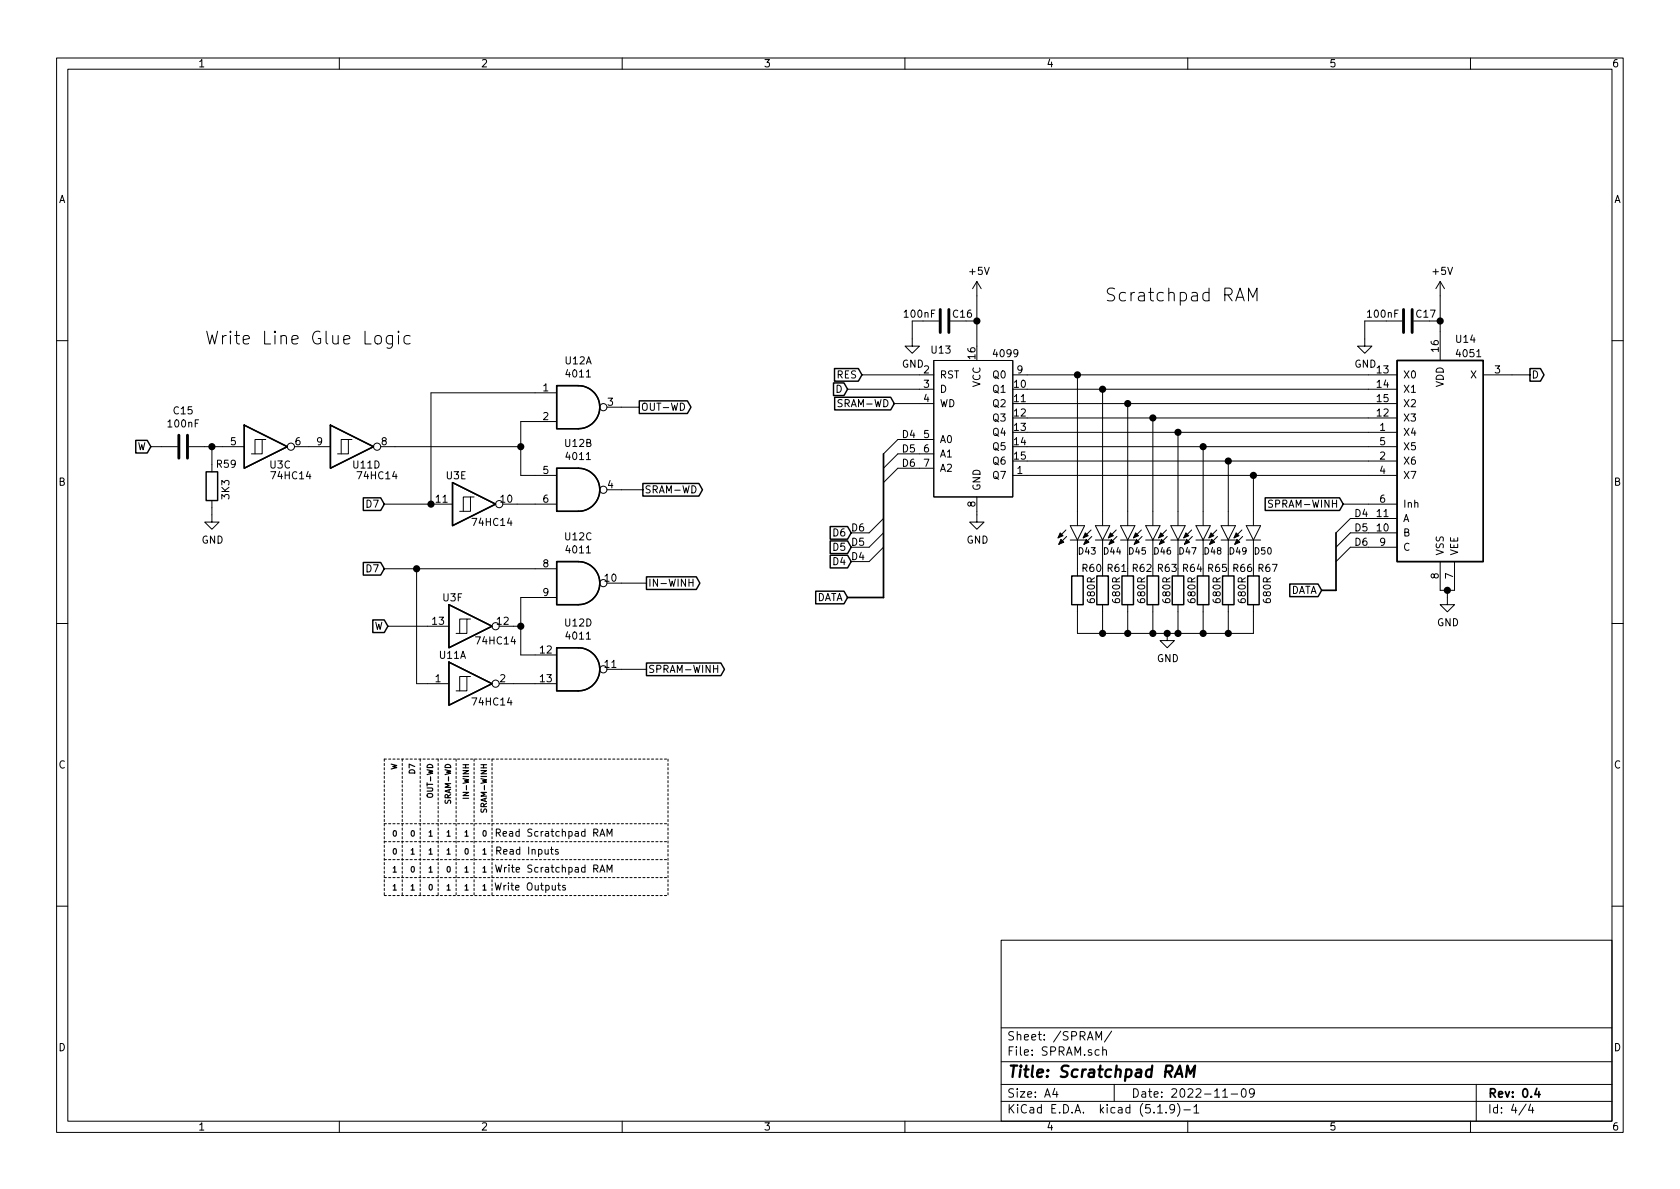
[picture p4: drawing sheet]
<svg xmlns="http://www.w3.org/2000/svg" width="297mm" height="210mm" viewBox="0 0 297 210" stroke-linecap="round" stroke-linejoin="round" font-family="sans-serif">
<g fill="none" stroke="#000" stroke-width=".18">
<path d="M10 10.3h277v189.9h-277zM12 12.2h273v186.1h-273zM60 10.3v1.9M110 10.3v1.9M160 10.3v1.9M210 10.3v1.9M260 10.3v1.9M36.6 58.6l.5 2.2 .4-1.6 .4 1.6 .6-2.2M39.3 59.3v1.5M40 59.3a.59 .59 0 0 0-.7 .5M72.5 59.4a.77 .77 0 0 0-1 .1l-.1 .3 .1 .8a.77 .77 0 0 0 1 .1M161.3 56.8v4.4h1.3l-1.3 1.3-1.3-1.3h1.3"/>
<path d="M163.2 56.8h2.8M170.8 56.8h1.9M172.7 49.8v11.4M172.7 49.8l-.7 1.2M172.7 49.8l.8 1.2M197.1 51.1l-.9-.2a.56 .56 0 0 0-.4 .6 .56 .56 0 0 0 .4 .5 .83 .83 0 0 1 .9 .6 .6 .6 0 0 1-.5 .6l-.8-.1M247.9 56.8h-6.6v4.4h1.3l-1.3 1.3-1.3-1.3h1.3M252.7 56.8h1.9M254.6 49.8v13.9M254.6 49.8l-.7 1.2M254.6 49.8l.8 1.2M10 60.2h2"/>
<path d="M26.7 79h4.7M33.4 79h9.8M37.5 79v4.4M46.4 77.7h-1.3v2.6M47 77.7h-.6v2.6h-2M52.1 79h6.3M61.6 77.7h-1.3v2.6M62.2 77.7h-.6v2.6h-1.9M67.3 79h24.8M98.4 74.5h-6.3v9.6h6.3M98.4 69.5h-22.2v19.6M107.3 72h5.7"/>
<path d="M149.9 68.8h15.2M152.4 66.3h12.7M158.1 71.4h7M165.1 63.7h14v24.2h-14zM165.1 77.7h-6.4l-2.5 2.6M179.1 66.3h67.9M181.6 68.8h65.4M181.6 71.4h65.4M181.6 76.4h65.4M181.6 73.9h65.4M181.6 79h65.4M190.5 66.3v26.7"/>
<path d="M194.9 68.8v24.2M199.4 71.4v21.6M203.8 73.9v19.1M208.3 76.4v16.6M212.7 79v14M262.3 66.3h8.2M285 60.2h2M37.5 88.5v3.8h1.2l-1.2 1.3-1.3-1.3h1.3M67.9 89.1h12.1M83.2 87.9h-1.3v2.5M83.8 87.9h-.6v2.5h-1.9M88.9 89.1h9.5"/>
<path d="M107.3 86.6h6.4M156.2 91.7l-2.5 2.5h-3.2M156.2 94.2l-2.5 2.6h-3.2M156.2 96.8l-2.5 2.5h-3.2M165.1 80.3h-6.4l-2.5 2.5M165.1 82.8h-6.4l-2.5 2.5M172.7 87.9v4.4h1.3l-1.3 1.3-1.3-1.3h1.3M179.1 84.1h67.9M181.6 81.5h65.4M188.5 93.7l-1.4 1.4M188.6 94.9l-1.4 1.4M189.2 95.5h2.6"/>
<path d="M189.2 93h2.6l-1.3 2.5zM190.5 95.5v6.3M192.9 93.7l-1.4 1.4M193 94.9l-1.4 1.4M193.7 95.5h2.5M193.7 93h2.5l-1.3 2.5zM194.9 95.5v6.3M197.4 93.7l-1.4 1.4M197.5 94.9l-1.4 1.4M198.1 95.5h2.6M198.1 93h2.6l-1.3 2.5zM199.4 95.5v6.3"/>
<path d="M201.8 93.7l-1.4 1.4M201.9 94.9l-1.4 1.4M202.6 95.5h2.5M202.6 93h2.5l-1.3 2.5zM203.8 95.5v6.3M206.2 93.7l-1.3 1.4M206.4 94.9l-1.4 1.4M207 95.5h2.5M207 93h2.5l-1.2 2.5zM208.3 95.5v6.3M210.7 93.7l-1.4 1.4M210.8 94.9l-1.4 1.4"/>
<path d="M211.5 95.5h2.5M211.5 93h2.5l-1.3 2.5zM212.7 95.5v6.3M215.1 93.7l-1.4 1.4M215.3 94.9l-1.4 1.4M215.9 95.5h2.5M215.9 93h2.5l-1.2 2.5zM217.2 81.5v11.5M217.2 95.5v6.3M219.6 93.7l-1.4 1.4M219.7 94.9l-1.4 1.4M220.3 95.5h2.6"/>
<path d="M220.3 93h2.6l-1.3 2.5zM221.6 84.1v8.9M221.6 95.5v6.3M225 88.5l-.5-.1-.2 .2v.3l.6 .3 .1 .3-.2 .2h-.5M237.5 89.1h9.5M247 94.2h-8.2l-2.6 2.6M247 91.7h-8.2l-2.6 2.5M247 96.8h-8.2l-2.6 2.5M254.6 99.3v5.1h2.6v-5.1M10 110.3h2M67.9 100.6h30.5M68.6 110.7h10.8"/>
<path d="M73.7 100.6v20.3h5.7M82.5 109.5h-1.2v2.5M82.5 119.6h-1.2v2.6M83.2 109.5h-.7v2.5h-1.9M83.2 119.6h-.7v2.6h-1.9M88.3 110.7h3.8M98.4 105.7h-6.3v10.1h6.3M107.3 103.1h7M107.3 118.4h7M121.8 103h.7M122.5 102.4v1.3M126.2 118.3h.7"/>
<path d="M126.9 117.6v1.3M190.5 106.9v5.1h31.1v-5.1M194.9 106.9v5.1M199.4 106.9v5.1M203.8 106.9v5.1M206.4 112v1.3h1.2l-1.2 1.2-1.3-1.2h1.3M208.3 106.9v5.1M212.7 106.9v5.1M217.2 106.9v5.1M255.9 104.4v2.5h1.3l-1.3 1.3-1.3-1.3h1.3M285 110.3h2M88.3 120.9h10.1"/>
<path d="M87.6 156.1l.2 1.3 .3-.9 .2 .9 .3-1.3M87.6 153l.3 1.2 .3-.9 .2 .9 .3-1.2M87.8 147.3l.6-.1v-.5l-.2-.1h-.4v1.3M87.8 150.4l.7-.1v-.4l-.7-.1v1.2M88.1 147.3l.4 .6M88.1 150.4l.5 .6M89 147.4l.6-.1-.1-.2-.3-.1-.2 .2v.6h.5M107.3 147.9v-1.3l.5 .9 .4-.9v1.3M107.3 154.2v-1.2l.5 .9 .4-.9v1.2M10 160.2h2M177 166.3h108v32h-108zM285 160.2h2"/>
<path d="M60 198.3v1.9M110 198.3v1.9M160 198.3v1.9M177 194.8h108M177 191.8h108M177 187.8h108M177 181.8h108M186.5 192.5l-.4 1h1M186.8 193v1M193.8 183.9v-1.5l.5 1.1 .5-1.1v1.5M195 185.7a.37 .37 0 0 1 .6 .1v.8M195 185.1v1.5"/>
<path d="M196.5 182.3l-1.2 2M197 191.8v3M204.7 196.8h.8M206.2 196.7v.1M207.7 196l-.1 .1a.48 .48 0 0 1-.6 .1l-.2-.2 .2-.6a.48 .48 0 0 1 .6 .1 1.27 1.27 0 0 1-.2 1.2l-.4 .1M208.2 195.1a1.71 1.71 0 0 1 0 2.3M209.3 196.3h1.2M210 198.3v1.9M211.1 195.8l.4-.5v1.5M211.1 196.8h.9M216.2 194h.8M217.7 193.5h1.1"/>
<path d="M219.6 192.7l.4-.2a.94 .94 0 0 1 0 1.5 .82 .82 0 0 1-.4-1.3zM221.8 193.2l-.3 .3h-.3l-.3-.3v-.4l.2-.2 .4-.1 .2 .2a1.13 1.13 0 0 1-.2 1.2l-.4 .1M260 198.3v1.9M261 191.8v6.5M269.8 195.2l-1.2 2M270.6 195.2l-.3 1.1h.9M271 195.8v1"/>
<circle cx="51.4" cy="79" r=".63"/>
<circle cx="66.7" cy="79" r=".63"/>
<circle cx="106.7" cy="72" r=".63"/>
<circle cx="88.3" cy="89.1" r=".63"/>
<circle cx="106.7" cy="86.6" r=".63"/>
<circle cx="87.6" cy="110.7" r=".63"/>
<circle cx="106.7" cy="103.1" r=".63"/>
<circle cx="106.7" cy="118.4" r=".63"/>
<circle cx="87.6" cy="120.9" r=".63"/>
</g>
<path d="M156.2 80.3v25.4h-6.3M236.2 94.2v10.2h-2.5M271.7 192.5l-.3 1h.9M272.1 193v1" fill="none" stroke="#000" stroke-width=".3"/>
<path d="M207.7 190.4l.9-2 .4 2M209.7 190.4l.3-2 .4 1.5 .9-1.5-.3 2" fill="none" stroke="#000" stroke-width=".41"/>
<g fill="none" stroke="#000" stroke-width=".25">
<path d="M24 77.9h2l.7 1.1-.7 1.1h-2zM43.2 75.2l7.6 3.8-7.6 3.8zM58.4 75.2l7.6 3.8-7.6 3.8zM98.4 68.2h3.8a3.8 3.8 0 0 1 3.8 3.8 3.8 3.8 0 0 1-3.8 3.8h-3.8zM113 70.9h8.5l.7 1.1-.7 1.1h-8.5zM147.4 67.7h1.8l.7 1.1-.7 1.1h-1.8zM147.5 65.2h4.3l.6 1.1-.6 1.1h-4.3zM147.6 70.3h9.9l.6 1.1-.6 1.1h-9.9zM247 63.7h15.3v35.6h-15.3zM270.5 65.2h1.9l.6 1.1-.6 1.1h-1.9zM36.4 83.4h2.1v5.1h-2.1zM64.2 99.5h3.1l.6 1.1-.6 1.1h-3.1z"/>
<path d="M64.2 88h3.1l.6 1.1-.6 1.2h-3.1zM80 85.3l7.6 3.8-7.6 3.9zM98.4 82.8h3.8a3.8 3.8 0 0 1 3.8 3.8 3.8 3.8 0 0 1-3.8 3.8h-3.8zM98.4 99.3h3.8a3.8 3.8 0 0 1 3.8 3.8 3.8 3.8 0 0 1-3.8 3.8h-3.8zM113.7 85.5h9.9l.6 1.1-.6 1.1h-9.9zM146.8 93.1h3.1l.6 1.1-.6 1.1h-3.1zM146.8 95.7h3.1l.6 1.1-.6 1.1h-3.1zM146.8 98.2h3.1l.6 1.1-.6 1.1h-3.1zM223.7 88h13.2l.6 1.1-.6 1.2h-13.2zM65.9 109.6h2l.7 1.1-.7 1.2h-2zM79.4 106.9l7.6 3.8-7.6 3.8zM79.4 117.1l7.6 3.8-7.6 3.8z"/>
<path d="M98.4 114.5h3.8a3.8 3.8 0 0 1 3.8 3.9 3.8 3.8 0 0 1-3.8 3.8h-3.8zM114.3 117.2h13.2l.6 1.2-.6 1.1h-13.2zM114.3 102h8.8l.6 1.1-.6 1.1h-8.8zM144.2 104.5h5l.7 1.2-.7 1.1h-5zM189.5 101.8h2v5.1h-2zM193.9 101.8h2.1v5.1h-2.1zM198.4 101.8h2v5.1h-2zM202.8 101.8h2.1v5.1h-2.1zM207.3 101.8h2v5.1h-2zM211.7 101.8h2v5.1h-2zM216.2 101.8h2v5.1h-2zM220.6 101.8h2v5.1h-2z"/>
<path d="M228 103.3h5l.7 1.1-.7 1.1h-5z"/>
</g>
<g fill="#000" stroke="#000" stroke-width=".18">
<path d="M187.5 94.2l.5 .5-.9 .4zM187.6 95.4l.5 .5-.9 .4zM191.9 94.2l.5 .5-.9 .4zM192 95.4l.5 .5-.9 .4zM196.3 94.2l.5 .5-.8 .4zM196.5 95.4l.5 .5-.9 .4zM200.8 94.2l.5 .5-.9 .4zM200.9 95.4l.5 .5-.9 .4zM205.2 94.2l.5 .5-.8 .4zM205.4 95.4l.5 .5-.9 .4zM209.7 94.2l.5 .5-.9 .4zM209.8 95.4l.5 .5-.9 .4z"/>
<path d="M214.1 94.2l.5 .5-.9 .4zM214.2 95.4l.6 .5-.9 .4zM218.6 94.2l.5 .5-.9 .4zM218.7 95.4l.5 .5-.9 .4z"/>
</g>
<path d="M166.2 54.7v4.1M167.8 54.7v4.1M248.2 54.7v4.1M249.7 54.7v4.1M31.6 77v4M33.1 77v4" fill="none" stroke="#000" stroke-width=".51"/>
<g fill="none" stroke="#000" stroke-width=".18" stroke-dasharray=".4 .4">
<path d="M67.9 134.2h50.2M67.9 134.2v24.2M71.1 134.2v24.2M74.3 134.2v24.2M77.5 134.2v24.2M80.6 134.2v24.2M83.8 134.2v24.2M87 134.2v24.2M118.1 134.2v24.2M67.9 155.2h50.2M67.9 152h50.2M67.9 148.8h50.2"/>
<path d="M67.9 158.4h50.2M67.9 145.7h50.2"/>
</g>
<path d="M75.6 140.4l.6-.1a.33 .33 0 0 1 .3 .4 .33 .33 0 0 1-.3 .3l-.6-.1-.1-.2zM81.9 141.2h1M85.1 143v.6h.3a.38 .38 0 0 1 .2-.4 .38 .38 0 0 1 .4-.1v.5" fill="none" stroke="#000" stroke-width=".2"/>
<g fill="#000" stroke="#000" stroke-width=".25">
<circle cx="172.7" cy="56.8" r=".51"/>
<circle cx="254.6" cy="56.8" r=".51"/>
<circle cx="37.5" cy="79" r=".51"/>
<circle cx="92.1" cy="79" r=".51"/>
<circle cx="190.5" cy="66.3" r=".51"/>
<circle cx="194.9" cy="68.8" r=".51"/>
<circle cx="199.4" cy="71.4" r=".51"/>
<circle cx="203.8" cy="73.9" r=".51"/>
<circle cx="208.3" cy="76.4" r=".51"/>
<circle cx="212.7" cy="79" r=".51"/>
<circle cx="76.2" cy="89.1" r=".51"/>
<circle cx="217.2" cy="81.5" r=".51"/>
<circle cx="221.6" cy="84.1" r=".51"/>
<circle cx="73.7" cy="100.6" r=".51"/>
<circle cx="92.1" cy="110.7" r=".51"/>
<circle cx="194.9" cy="112" r=".51"/>
<circle cx="199.4" cy="112" r=".51"/>
<circle cx="203.8" cy="112" r=".51"/>
<circle cx="206.4" cy="112" r=".51"/>
<circle cx="208.3" cy="112" r=".51"/>
<circle cx="212.7" cy="112" r=".51"/>
<circle cx="217.2" cy="112" r=".51"/>
<circle cx="255.9" cy="104.4" r=".51"/>
</g>
<g font-size="3.1">
<text x="197.7" y="53.3">Scratchpad RAM</text>
<text x="40.7" y="61">Write Line Glue Logic</text>
</g>
<text font-size="2.8" x="178" y="190.5">Title: Scratchpad RAM</text>
<g font-size="2.1">
<text x="178" y="184">Sheet: /SPRAM/</text>
<text x="178" y="186.7">File: SPRAM.sch</text>
<text x="178" y="196.9">KiCad E.D.A. kicad (5.1.9)-1</text>
<text x="178" y="194.1">Size: A4</text>
<text x="200" y="194.1">Date: 2022-11-09</text>
<text x="263" y="194.1">Rev: 0.4</text>
<text x="263" y="196.9">Id: 4/4</text>
</g>
<g font-size="1.8">
<text x="35" y="11.9">1</text>
<text x="85" y="11.9">2</text>
<text x="135" y="11.9">3</text>
<text x="185" y="11.9">4</text>
<text x="235" y="11.9">5</text>
<text x="285" y="11.9">6</text>
<text x="10.4" y="35.9">A</text>
<text x="285.4" y="35.9">A</text>
<text x="171.5" y="48.6">+5V</text>
<text x="253.4" y="48.6">+5V</text>
<text x="160" y="56.2">100nF</text>
<text x="168.6" y="56.2">C16</text>
<text x="241.9" y="56.2">100nF</text>
<text x="250.5" y="56.2">C17</text>
<text x="100" y="64.4">U12A</text>
<text x="159.5" y="65">GND</text>
<text x="164.7" y="62.5">U13</text>
<text x="172.5" y="63.4" transform="rotate(-90 172.5 63.4)">16</text>
<text x="175.8" y="63.2">4099</text>
<text x="239.5" y="65">GND</text>
<text x="254.4" y="62.2" transform="rotate(-90 254.4 62.2)">16</text>
<text x="257.5" y="60.6">U14</text>
<text x="257.7" y="63.2">4051</text>
<text x="96" y="69.2">1</text>
<text x="100.3" y="66.7">4011</text>
<text x="107.5" y="71.7">3</text>
<text x="147.8" y="69.5">D</text>
<text x="148" y="66.9">RES</text>
<text x="163.3" y="66">2</text>
<text x="163.3" y="68.6">3</text>
<text x="163.3" y="71.1">4</text>
<text x="166.1" y="66.9">RST</text>
<text x="166.1" y="69.5">D</text>
<text x="173.4" y="68.5" transform="rotate(-90 173.4 68.5)">VCC</text>
<text x="175.7" y="69.5">Q1</text>
<text x="175.7" y="66.9">Q0</text>
<text x="179.4" y="68.6">10</text>
<text x="179.4" y="71.1">11</text>
<text x="179.9" y="66">9</text>
<text x="243.5" y="66">13</text>
<text x="243.5" y="68.6">14</text>
<text x="243.5" y="71.1">15</text>
<text x="248" y="66.9">X0</text>
<text x="248" y="69.5">X1</text>
<text x="255.3" y="68.5" transform="rotate(-90 255.3 68.5)">VDD</text>
<text x="260.1" y="66.9">X</text>
<text x="264.3" y="66">3</text>
<text x="270.8" y="66.9">D</text>
<text x="29.8" y="75.6">100nF</text>
<text x="30.8" y="73.3">C15</text>
<text x="96" y="74.3">2</text>
<text x="113.3" y="72.6">OUT-WD</text>
<text x="148.6" y="72">SRAM-WD</text>
<text x="159.4" y="77.5">D4</text>
<text x="163.3" y="77.5">5</text>
<text x="166.1" y="72">WD</text>
<text x="175.7" y="72">Q2</text>
<text x="175.7" y="74.5">Q3</text>
<text x="175.7" y="77.1">Q4</text>
<text x="179.4" y="73.7">12</text>
<text x="179.4" y="76.2">13</text>
<text x="243.5" y="73.7">12</text>
<text x="244" y="76.2">1</text>
<text x="248" y="77.1">X4</text>
<text x="248" y="74.5">X3</text>
<text x="248" y="72">X2</text>
<text x="24.2" y="79.6">W</text>
<text x="38.4" y="82.7">R59</text>
<text x="40.8" y="78.7">5</text>
<text x="47.8" y="82.8">U3C</text>
<text x="52.2" y="78.7">6</text>
<text x="56" y="78.7">9</text>
<text x="62.5" y="82.8">U11D</text>
<text x="67.5" y="78.7">8</text>
<text x="96" y="83.8">5</text>
<text x="100" y="79">U12B</text>
<text x="100.3" y="81.4">4011</text>
<text x="159.4" y="80">D5</text>
<text x="159.4" y="82.5">D6</text>
<text x="163.3" y="80">6</text>
<text x="163.3" y="82.5">7</text>
<text x="166.1" y="78.4">A0</text>
<text x="166.1" y="80.9">A1</text>
<text x="166.1" y="83.4">A2</text>
<text x="175.7" y="79.6">Q5</text>
<text x="175.7" y="82.2">Q6</text>
<text x="179.4" y="78.7">14</text>
<text x="179.4" y="81.3">15</text>
<text x="179.9" y="83.8">1</text>
<text x="244" y="81.3">2</text>
<text x="244" y="83.8">4</text>
<text x="244" y="78.7">5</text>
<text x="248" y="82.2">X6</text>
<text x="248" y="79.6">X5</text>
<text x="10.4" y="85.9">B</text>
<text x="40.6" y="88.2" transform="rotate(-90 40.6 88.2)">3K3</text>
<text x="48.2" y="84.8">74HC14</text>
<text x="63.4" y="84.8">74HC14</text>
<text x="64.9" y="89.8">D7</text>
<text x="77.1" y="88.9">11</text>
<text x="78.9" y="84.8">U3E</text>
<text x="88.6" y="88.9">10</text>
<text x="96" y="88.9">6</text>
<text x="107.5" y="86.4">4</text>
<text x="113.9" y="87.2">SRAM-WD</text>
<text x="172.5" y="89.6" transform="rotate(-90 172.5 89.6)">8</text>
<text x="173.4" y="86.9" transform="rotate(-90 173.4 86.9)">GND</text>
<text x="175.7" y="84.7">Q7</text>
<text x="225" y="89.8">SPRAM-WINH</text>
<text x="244" y="88.9">6</text>
<text x="248" y="84.7">X7</text>
<text x="248" y="89.8">Inh</text>
<text x="285.4" y="85.9">B</text>
<text x="83.8" y="93">74HC14</text>
<text x="100" y="95.5">U12C</text>
<text x="147.4" y="94.9">D6</text>
<text x="150.8" y="94">D6</text>
<text x="239.4" y="94">D5</text>
<text x="239.4" y="91.4">D4</text>
<text x="243.5" y="94">10</text>
<text x="243.5" y="91.4">11</text>
<text x="248" y="94.9">B</text>
<text x="248" y="92.3">A</text>
<text x="35.6" y="96.1">GND</text>
<text x="64.9" y="101.2">D7</text>
<text x="96" y="100.3">8</text>
<text x="100.3" y="97.9">4011</text>
<text x="147.4" y="97.4">D5</text>
<text x="147.4" y="99.9">D4</text>
<text x="150.8" y="96.5">D5</text>
<text x="150.8" y="99.1">D4</text>
<text x="170.9" y="96.1">GND</text>
<text x="191.4" y="101.1">R60 R61 R62 R63 R64 R65 R66 R67</text>
<text x="239.4" y="96.5">D6</text>
<text x="244" y="96.5">9</text>
<text x="248" y="97.4">C</text>
<text x="255.3" y="98.3" transform="rotate(-90 255.3 98.3)">VSS</text>
<text x="257.8" y="98.3" transform="rotate(-90 257.8 98.3)">VEE</text>
<text x="78.3" y="106.3">U3F</text>
<text x="96" y="105.4">9</text>
<text x="107" y="102.9">10</text>
<text x="114.6" y="103.8">IN-WINH</text>
<text x="144.2" y="106.3">DATA</text>
<text x="193.6" y="106.5" transform="rotate(-90 193.6 106.5)">680R</text>
<text x="198" y="106.5" transform="rotate(-90 198 106.5)">680R</text>
<text x="202.5" y="106.5" transform="rotate(-90 202.5 106.5)">680R</text>
<text x="206.9" y="106.5" transform="rotate(-90 206.9 106.5)">680R</text>
<text x="211.4" y="106.5" transform="rotate(-90 211.4 106.5)">680R</text>
<text x="215.8" y="106.5" transform="rotate(-90 215.8 106.5)">680R</text>
<text x="220.3" y="106.5" transform="rotate(-90 220.3 106.5)">680R</text>
<text x="224.7" y="106.5" transform="rotate(-90 224.7 106.5)">680R</text>
<text x="228" y="105">DATA</text>
<text x="254.4" y="102.3" transform="rotate(-90 254.4 102.3)">8</text>
<text x="256.9" y="102.3" transform="rotate(-90 256.9 102.3)">7</text>
<text x="66.1" y="111.4">W</text>
<text x="76.5" y="110.5">13</text>
<text x="84.4" y="114">74HC14</text>
<text x="87.9" y="110.5">12</text>
<text x="100" y="110.8">U12D</text>
<text x="100.3" y="113.1">4011</text>
<text x="254.1" y="110.7">GND</text>
<text x="77.7" y="116.5">U11A</text>
<text x="95.6" y="115.6">12</text>
<text x="107" y="118.1">11</text>
<text x="114.6" y="119">SPRAM-WINH</text>
<text x="204.5" y="117.1">GND</text>
<text x="77" y="120.6">1</text>
<text x="83.8" y="124.8">74HC14</text>
<text x="88.4" y="120.6">2</text>
<text x="95.6" y="120.6">13</text>
<text x="10.4" y="135.9">C</text>
<text x="285.4" y="135.9">C</text>
<text x="89.6" y="147.9">Read Scratchpad RAM</text>
<text x="88.9" y="151.1">Read Inputs</text>
<text x="89.5" y="154.3">Write Scratchpad RAM</text>
<text x="88.6" y="157.5">Write Outputs</text>
<text x="10.4" y="185.9">D</text>
<text x="285.4" y="185.9">D</text>
<text x="35" y="199.9">1</text>
<text x="85" y="199.9">2</text>
<text x="135" y="199.9">3</text>
<text x="185" y="199.9">4</text>
<text x="235" y="199.9">5</text>
<text x="285" y="199.9">6</text>
</g>
<g font-size="1.6">
<text x="190.8" y="98">D43</text>
<text x="195.2" y="98">D44</text>
<text x="199.7" y="98">D45</text>
<text x="204.1" y="98">D46</text>
<text x="208.6" y="98">D47</text>
<text x="213" y="98">D48</text>
<text x="217.4" y="98">D49</text>
<text x="221.9" y="98">D50</text>
</g>
<g font-size="1.4">
<text x="70.2" y="136.2" transform="rotate(-90 70.2 136.2)">W</text>
<text x="73.4" y="136.6" transform="rotate(-90 73.4 136.6)">D7</text>
<text x="76.6" y="140.5" transform="rotate(-90 76.6 140.5)">OUT-WD</text>
<text x="79.7" y="141.7" transform="rotate(-90 79.7 141.7)">SRAM-WD</text>
<text x="82.9" y="140.4" transform="rotate(-90 82.9 140.4)">IN-WINH</text>
<text x="86.1" y="143.1" transform="rotate(-90 86.1 143.1)">SRAM-WINH</text>
<text x="69.2" y="147.9">0</text>
<text x="72.4" y="147.9">0</text>
<text x="75.6" y="147.9">1</text>
<text x="78.7" y="147.9">1</text>
<text x="81.9" y="147.9">1</text>
<text x="85.1" y="147.9">0</text>
<text x="69.2" y="154.3">1</text>
<text x="69.2" y="151.1">0</text>
<text x="72.4" y="154.3">0</text>
<text x="72.4" y="151.1">1</text>
<text x="75.6" y="151.1">1</text>
<text x="75.6" y="154.3">1</text>
<text x="78.7" y="151.1">1</text>
<text x="78.7" y="154.3">0</text>
<text x="81.9" y="151.1">0</text>
<text x="81.9" y="154.3">1</text>
<text x="85.1" y="151.1">1</text>
<text x="85.1" y="154.3">1</text>
<text x="69.2" y="157.4">1</text>
<text x="72.4" y="157.4">1</text>
<text x="75.6" y="157.4">0</text>
<text x="78.7" y="157.4">1</text>
<text x="81.9" y="157.4">1</text>
<text x="85.1" y="157.4">1</text>
</g>
</svg>
